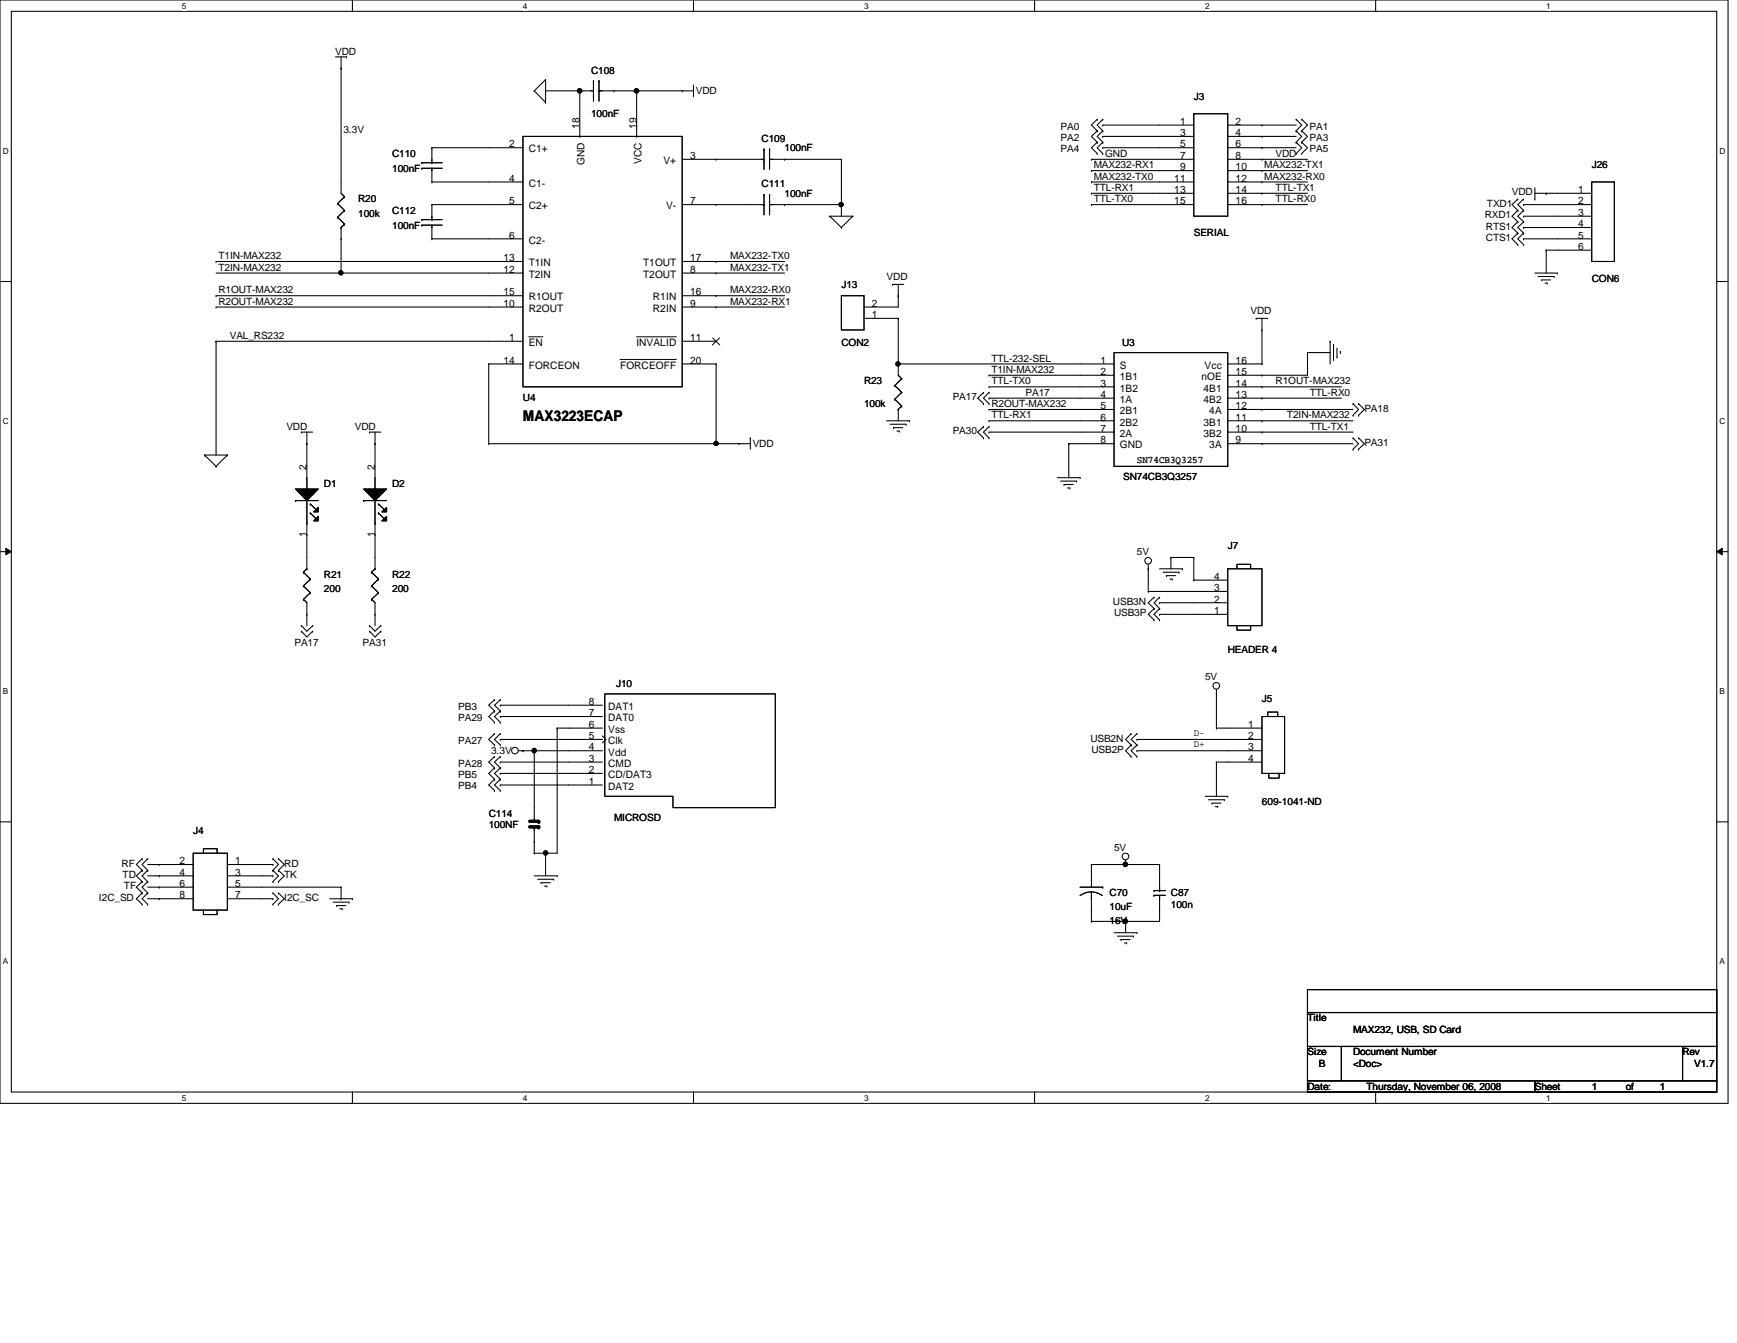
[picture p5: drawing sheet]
<svg xmlns="http://www.w3.org/2000/svg" width="279mm" height="216mm" viewBox="0 0 279 216" stroke-linecap="round" stroke-linejoin="round" font-family="sans-serif">
<path d="M0 0h278v177.4h-278zM1.8 1.8h274.3v173.8h-274.3z" fill="none" stroke="#000" stroke-width=".17"/>
<g fill="#fff">
<path d="M29.3 .2h.7v1.5h-.7z"/>
<path d="M29.3 175.8h.7v1.4h-.7z"/>
</g>
<path d="M56.7 0v1.8M56.7 175.6v1.8" fill="none" stroke="#000" stroke-width=".17"/>
<g fill="#fff">
<path d="M84.1 .2h.7v1.5h-.7z"/>
<path d="M84.1 175.8h.7v1.4h-.7z"/>
</g>
<path d="M111.5 0v1.8M111.5 175.6v1.8" fill="none" stroke="#000" stroke-width=".17"/>
<g fill="#fff">
<path d="M139 .2h.7v1.5h-.7z"/>
<path d="M139 175.8h.7v1.4h-.7z"/>
</g>
<path d="M166.4 0v1.8M166.4 175.6v1.8" fill="none" stroke="#000" stroke-width=".17"/>
<g fill="#fff">
<path d="M193.8 .2h.8v1.5h-.8z"/>
<path d="M193.8 175.8h.8v1.4h-.8z"/>
</g>
<path d="M221.3 0v1.8M221.3 175.6v1.8" fill="none" stroke="#000" stroke-width=".17"/>
<g fill="#fff">
<path d="M248.7 .2h.7v1.5h-.7z"/>
<path d="M248.7 175.8h.7v1.4h-.7z"/>
<path d="M.5 23.5h.9v1.5h-.9z"/>
<path d="M276.6 23.5h.9v1.5h-.9z"/>
<path d="M.5 67h.9v1.5h-.9z"/>
<path d="M276.6 67h.9v1.5h-.9z"/>
</g>
<path d="M0 45.3h1.8M276.1 45.3h1.9" fill="none" stroke="#000" stroke-width=".17"/>
<g fill="#fff">
<path d="M.5 110.4h.8v1.5h-.8z"/>
<path d="M276.6 110.4h.9v1.5h-.9z"/>
</g>
<path d="M0 88.7h1.8M276.1 88.7h1.9" fill="none" stroke="#000" stroke-width=".17"/>
<path d="M.9 88.1l.9 .6-.9 .5zM276.1 88.7l.9-.6v1.1z" fill="#000"/>
<path d="M.9 88.1l.9 .6-.9 .5zM276.1 88.7l.9-.6v1.1z" fill="none" stroke="#000" stroke-width=".16"/>
<g fill="#fff">
<path d="M.5 153.8h.8v1.5h-.8z"/>
<path d="M276.6 153.8h.8v1.5h-.8z"/>
</g>
<g fill="none" stroke="#000" stroke-width=".17">
<path d="M53.9 9.1h1.9M54.9 11h.1M54.9 9.1v22l.5 .5M55.8 9.1h.1M85.9 14.6h.1M85.9 14.6l1.9 1.9M87.8 14.6h.1M87.8 12.8h.1M87.8 16.5h.1M87.8 14.6h7.7M87.8 12.8v3.7M87.8 12.8l-1.9 1.8"/>
<path d="M93.3 14.6h.1M93.3 14.6v7.3M95.5 14.6h.1M95.5 13h.1M95.5 13v3.3M96.4 13h.1M96.4 14.6h.1M96.4 14.6h15.1M96.4 13v3.3M98.8 14.6h.1M102.4 14.6h.1M102.4 14.6v7.3"/>
<path d="M109.7 14.6h.1M111.5 13.7h.1M111.5 13.7v1.8M176.5 19.2h.1M176.5 19.2l-.9 .9 .9 .9M177.4 19.2h.1M177.4 19.2l-.9 .9 .9 .9M192 18.3h5.5v16.5h-5.5zM208.5 19.2h.1M208.5 19.2l.9 .9-.9 .9M209.4 19.2h.1M209.4 19.2l.9 .9-.9 .9"/>
<path d="M54.3 32.7h.1M54.3 34.9h.1M54.3 32.7l1.1 1.1M54.3 34.9l1.1 1.1M54.9 38.4h.1M54.9 36.6h.1M54.9 36.6v7.3M55.4 31.6h.1M55.4 33.8h.1M55.4 36h.1M55.4 31.6l-1.1 1.1M55.4 33.8l-1.1 1.1"/>
<path d="M55.4 36l-.5 .6M67.9 26.2h.1M67.9 27.1h.1M67.9 35.3h.1M67.9 36.2h.1M67.9 26.2h3.2M67.9 27.1h3.2M67.9 35.3h3.2M67.9 36.2h3.2M69.5 38.4h.1M69.5 23.7h.1M69.5 29.3h.1"/>
<path d="M69.5 32.9h.1M69.5 27.1h.1M69.5 26.2h.1M69.5 36.2h.1M69.5 35.3h.1M69.5 32.9h14.6M69.5 38.4h14.6M69.5 23.7h14.6M69.5 29.3h14.6M69.5 23.7v2.5M69.5 27.1v2.2M69.5 32.9v2.4"/>
<path d="M69.5 36.2v2.2M84.1 21.9h25.6v40.3h-25.6zM93.3 21.9h.1M102.4 21.9h.1M109.7 25.6h13.2M109.7 32.9h13.2M115.2 25.6h.1M115.2 32.9h.1M122.9 32.9h.1M122.9 31.3h.1M122.9 25.6h.1M122.9 24h.1"/>
<path d="M122.9 24v3.2M122.9 31.3v3.2M123.8 31.3h.1M123.8 32.9h.1M123.8 24h.1M123.8 25.6h.1M123.8 25.6h11.5M123.8 32.9h11.5M123.8 24v3.2M123.8 31.3v3.2M126.2 25.6h.1M126.2 32.9h.1"/>
<path d="M133.5 34.8h.1M133.5 34.8h3.7M133.5 34.8l1.8 1.8M135.3 32.9h.1M135.3 25.6h.1M135.3 36.6h.1M135.3 25.6v9.2M137.2 34.8h.1M137.2 34.8l-1.9 1.8M175.6 25.6h.1M175.6 29.3h.1M175.6 27.4h.1"/>
<path d="M175.6 32.9h.1M175.6 31.1h.1M175.6 25.6h16.4M175.6 32.9h16.4M175.6 29.3h16.4M175.6 27.4h16.4M175.6 31.1h16.4M176.5 21h.1M176.5 22.9h.1M176.5 24.7h.1M176.5 21l-.9 .9 .9 1M176.5 22.9l-.9 .8 .9 1"/>
<path d="M177.4 20.1h.1M177.4 21.9h.1M177.4 23.7h.1M177.4 21h.1M177.4 22.9h.1M177.4 24.7h.1M177.4 23.7h14.6M177.4 20.1h14.6M177.4 21.9h14.6M177.4 21l-.9 .9 .9 1M177.4 22.9l-.9 .8 .9 1M197.5 25.6h12.8"/>
<path d="M197.5 32.9h12.8M197.5 23.7h11M197.5 29.3h12.8M197.5 20.1h11M197.5 21.9h11M197.5 27.4h12.8M197.5 31.1h12.8M203 20.1h.1M203 21.9h.1M203 23.7h.1M203 25.6h.1M203 29.3h.1"/>
<path d="M203 27.4h.1M203 32.9h.1M203 31.1h.1M208.5 21h.1M208.5 22.9h.1M208.5 24.7h.1M208.5 21l.9 .9-.9 1M208.5 22.9l.9 .8-.9 1M209.4 21h.1M209.4 22.9h.1M209.4 24.7h.1M209.4 21l.9 .9-.9 1"/>
<path d="M209.4 22.9l.9 .8-.9 1M244.1 33.8h.1M244.1 35.6h.1M244.1 32h.1M244.1 39.3h.1M244.1 37.5h.1M244.1 33.8l-.9 1 .9 .8M244.1 32l-.9 .9 .9 .9M244.1 37.5l-.9 .9 .9 .9M244.1 35.6l-.9 1 .9 .9M245.1 32.9h.1M245.1 34.8h.1"/>
<path d="M245.1 36.6h.1M245.1 38.4h.1M245.1 33.8h.1M245.1 35.6h.1M245.1 32h.1M245.1 39.3h.1M245.1 37.5h.1M245.1 32.9h10.9M245.1 38.4h10.9M245.1 34.8h10.9M245.1 36.6h10.9M245.1 33.8l-1 1 1 .8"/>
<path d="M245.1 32l-1 .9 1 .9M245.1 37.5l-1 .9 1 .9M245.1 35.6l-1 1 1 .9M246.9 32h.1M246.9 31.1h9.1M246.9 30.2v1.8M248.7 31.1h.1M256 29.3h3.7v12.7h-3.7zM34.8 54.9h.1M34.8 47.5h.1M34.8 49.4h.1M34.8 42h.1"/>
<path d="M34.8 47.5h49.3M34.8 42h49.3M34.8 43.9h49.3M34.8 49.4h49.3M34.8 54.9h49.3M34.8 54.9v18.3M54.9 43.9h.1M78.6 58.5h.1M78.6 58.5v12.8M78.6 58.5h5.5M109.7 47.5h16.5M109.7 42h16.5"/>
<path d="M109.7 43.9h16.5M109.7 49.4h16.5M109.7 54.9h5.5M109.7 58.5h5.5M115.2 47.5h.1M115.2 42h.1M115.2 43.9h.1M115.2 58.5h.1M115.2 49.4h.1M115.2 58.5v12.8M135.3 47.5h3.7v5.5h-3.7zM139 51.2h5.5"/>
<path d="M143.6 45.7h.1M143.6 45.7h1.8M144.5 58.5h.1M144.5 47.5h.1M144.5 51.2h.1M144.5 45.7v3.7h-5.5M144.5 58.5h34.7M144.5 51.2v9.1l.5 .6M179.2 56.7h18.3v18.3h-18.3zM197.5 58.5h5.5M202.1 51.2h.1M202.1 51.2h1.8"/>
<path d="M203 58.5h.1M203 53h.1M203 51.2v7.3M210.3 56.7h.1M210.3 56.7v3.6h-12.8M210.3 56.7h3.7M214 54.9h.1M214 54.9v3.6M214.5 55.4h.1M214.5 55.4v2.6M215.1 57.4h.1M215.1 56v1.4"/>
<path d="M215.6 56.5h.1M215.6 56.5v.4M246.9 43.9h3.6M247.4 44.4h2.6M248 45h.1M248 45h1.4M248.5 45.5h.4M248.7 40.2h.1M248.7 40.2v3.7M248.7 40.2h7.3M248.9 45.5h.1M250 44.4h.1"/>
<path d="M250.5 43.9h.1M32.9 73.2h.1M32.9 73.2h3.7M32.9 73.2l1.9 1.8M34.8 75h.1M36.6 73.2h.1M36.6 73.2l-1.8 1.8M47.5 78.6h3.7l-1.8 1.9zM48.5 69.5h.1M48.5 69.5h1.8M49.4 71.3h.1M49.4 78.6h.1"/>
<path d="M49.4 69.5v9.1M58.5 78.6h3.7l-1.9 1.9zM59.4 69.5h.1M59.4 69.5h1.9M60.3 71.3h.1M60.3 78.6h.1M60.3 69.5v9.1M78.6 71.3h.1M78.6 71.3h42.1M115.2 71.3h.1M118.9 71.3h.1M120.7 70.4h.1"/>
<path d="M120.7 70.4v1.8M142.6 67.6h3.7M143.2 68.2h2.6M143.7 68.7h.1M143.7 68.7h1.5M143.9 62h.1M143.9 64.2h.1M143.9 62l1.1 1.1M143.9 64.2l1.1 1.1M144.3 69.3h.4M144.5 65.8h.1M144.5 65.8v1.8"/>
<path d="M144.7 69.3h.1M145 60.9h.1M145 63.1h.1M145 65.3h.1M145 60.9l-1.1 1.1M145 63.1l-1.1 1.1M145 65.3l-.5 .5M145.8 68.2h.1M146.3 67.6h.1M158.2 68.6h.1M158.2 70.4h.1M158.2 63.1h.1"/>
<path d="M158.2 64.9h.1M158.2 68.6l-.9 .9 .9 .9M158.2 63.1l-.9 .9 .9 .9M159.1 69.5h.1M159.1 65.8h.1M159.1 67.6h.1M159.1 60.3h.1M159.1 64h.1M159.1 62.2h.1M159.1 68.6h.1M159.1 70.4h.1M159.1 63.1h.1"/>
<path d="M159.1 64.9h.1M159.1 60.3h20.1M159.1 65.8h20.1M159.1 62.2h20.1M159.1 64h20.1M159.1 69.5h20.1M159.1 67.6h20.1M159.1 68.6l-.9 .9 .9 .9M159.1 63.1l-.9 .9 .9 .9M170.1 76.8h3.6M170.6 77.3h2.6M171.2 77.9h.1"/>
<path d="M171.2 77.9h1.4M171.7 78.4h.4M171.9 71.3h.1M171.9 71.3h7.3M171.9 71.3v5.5M172.1 78.4h.1M173.2 77.3h.1M173.7 76.8h.1M197.5 71.3h20.1M197.5 65.8h20.1M197.5 62.2h18.3M197.5 64h18.3"/>
<path d="M197.5 69.5h20.1M197.5 67.6h20.1M203 60.3h.1M203 65.8h.1M203 62.2h.1M203 64h.1M203 71.3h.1M203 69.5h.1M203 67.6h.1M217.6 66.8h.1M217.6 64.9h.1M217.6 72.2h.1"/>
<path d="M217.6 70.4h.1M217.6 64.9l.9 .9-.9 1M217.6 70.4l.9 .9-.9 .9M218.5 66.8h.1M218.5 64.9h.1M218.5 72.2h.1M218.5 70.4h.1M218.5 64.9l1 .9-1 1M218.5 70.4l1 .9-1 .9M47.5 80.5h.1M47.5 80.5h3.7M48.8 96.4h.1"/>
<path d="M48.8 94.2h.1M48.8 92h.1M48.8 96.4l.6 .5v3.7M48.8 94.2l1.1 1.1M48.8 92l1.1 1.1M49.4 85.9h.1M49.4 98.8h.1M49.4 91.4h.1M49.4 84.1h.1M49.4 80.5v10.9M49.4 91.4l-.6 .6M49.9 95.3h.1"/>
<path d="M49.9 93.1h.1M49.9 81h.1M49.9 82.5h.1M49.9 95.3l-1.1 1.1M49.9 93.1l-1.1 1.1M49.9 81l.9 .9M49.9 82.5l.9 .9M50.5 83.7l.7-.7v.7zM51.2 81.6v.7h-.7zM58.5 80.5h.1M58.5 80.5h3.7M59.8 96.4h.1"/>
<path d="M59.8 94.2h.1M59.8 92h.1M59.8 96.4l.5 .5v3.7M59.8 94.2l1.1 1.1M59.8 92l1.1 1.1M60.3 85.9h.1M60.3 98.8h.1M60.3 91.4h.1M60.3 84.1h.1M60.3 80.5v10.9M60.3 91.4l-.5 .6M60.9 95.3h.1"/>
<path d="M60.9 93.1h.1M60.9 81h.1M60.9 82.5h.1M60.9 95.3l-1.1 1.1M60.9 93.1l-1.1 1.1M60.9 81l.9 .9M60.9 82.5l.9 .9M61.4 82.3l.8-.7v.7zM61.4 83.7l.8-.7v.7zM184.7 91.4h.1M184.7 95.1h.1M184.7 90.7v4.4"/>
<path d="M184.7 95.1h12.8M185.6 96h.1M185.6 97.8h.1M185.6 99.7h.1M185.6 96l-.9 .9 .9 .9M185.6 97.8l-.9 1 .9 .9M186.5 98.8h.1M186.5 96.9h.1M186.5 96h.1M186.5 97.8h.1M186.5 99.7h.1M186.5 98.8h11"/>
<path d="M186.5 96.9h11M186.5 91.4h3.7M186.5 96l-.9 .9 .9 .9M186.5 97.8l-.9 1 .9 .9M187.1 92h2.6M187.6 92.5h.1M187.6 92.5h1.5M188.2 93.1h.4M188.3 89.6h.1M188.3 89.6v1.8M188.3 89.6h3.7M188.6 93.1h.1"/>
<path d="M189.7 92h.1M190.2 91.4h.1M192 89.6h.1M192 93.3h.1M192 89.6v3.7M192 93.3h5.5M197.5 91.4h5.5v9.2h-5.5zM199 91.4v-.7h2.2v.7M48.5 101.5h.1M48.5 100.6h.1M48.5 101.5l.9 .9 .9-.9M48.5 100.6l.9 .9 .9-.9"/>
<path d="M50.3 101.5h.1M50.3 100.6h.1M59.4 101.5h.1M59.4 100.6h.1M59.4 101.5l.9 .9 1-.9M59.4 100.6l.9 .9 1-.9M61.3 101.5h.1M61.3 100.6h.1M79.5 112.5h.1M79.5 114.3h.1M79.5 116.1h.1M79.5 117.9h.1"/>
<path d="M79.5 119.8h.1M79.5 112.5l-.9 .9 .9 .9M79.5 114.3l-.9 .9 .9 .9M79.5 117.9l-.9 1 .9 .9M80.5 113.4h.1M80.5 115.2h.1M80.5 118.9h.1M80.5 112.5h.1M80.5 114.3h.1M80.5 116.1h.1M80.5 117.9h.1M80.5 119.8h.1"/>
<path d="M80.5 113.4h16.4M80.5 115.2h16.4M80.5 118.9h16.4M80.5 112.5l-1 .9 1 .9M80.5 114.3l-1 .9 1 .9M80.5 117.9l-1 1 1 .9M89.6 117.1h.1M89.6 117.1h7.3M89.6 117.1v20.1h-3.7M96.9 118.3l.6 .6-.6 .5M97.3 111.5h27.4v18.3h-16.5v-1.8h-10.9zM181.9 117.9h.1"/>
<path d="M181.9 119.8h.1M181.9 117.9l-.8 1 .8 .9M181.9 119.8l-.8 .9 .8 .9M182.9 118.9h.1M182.9 117.9h.1M182.9 119.8h.1M182.9 118.9h20.1M182.9 117.9l-1 1 1 .9M182.9 119.8l-1 .9 1 .9M195.7 117.1h.1M195.7 111.5h.1M195.7 117.1h7.3"/>
<path d="M195.7 110.8v6.3M199 100.6v.7h2.2v-.7M203 115.2h3.6v9.1h-3.6zM203.9 115.2v-.7h1.6v.7M0 132.1h1.8M22.9 138h.1M22.9 139.9h.1M22.9 138l-1 1 1 .9M22.9 139.9l-1 .9 1 .9M23.7 138h.1M23.7 139.9h.1M23.7 139h7.4"/>
<path d="M23.7 138l-.8 1 .8 .9M23.7 139.9l-.8 .9 .8 .9M25.6 139h.1M31.1 137.2h5.5v9.1h-5.5zM32.7 137.2v-.8h2.2v.8M36.6 139h7.3M43.9 139h.1M43.9 139.9h.1M43.9 138h.1M43.9 139.9l.9 .9-.9 .9M43.9 138l.9 1-.9 .9M44.8 139.9h.1"/>
<path d="M44.8 138h.1M44.8 139.9l.9 .9-.9 .9M44.8 138l.9 1-.9 .9M79.5 125.3h.1M79.5 127.1h.1M79.5 123.4h.1M79.5 121.6h.1M79.5 125.3l-.9 .9 .9 .9M79.5 123.4l-.9 .9 .9 1M79.5 121.6l-.9 .9 .9 .9M80.5 126.2h.1M80.5 124.3h.1"/>
<path d="M80.5 122.5h.1M80.5 125.3h.1M80.5 127.1h.1M80.5 123.4h.1M80.5 121.6h.1M80.5 126.2h16.4M80.5 124.3h16.4M80.5 122.5h16.4M80.5 125.3l-1 .9 1 .9M80.5 123.4l-1 .9 1 1M80.5 121.6l-1 .9 1 .9M83.4 120.7h13.5"/>
<path d="M84.1 120.7h.1M85.9 120.7h.1M85.9 135.3h.1M85.9 137.2h.1M85.9 132h.1M85.9 132.9h.1M85.9 120.7v11.3M85.9 132.9v4.3M87.8 137.2h.1M87.8 137.2v3.6M175.6 139h.1M175.6 139v3.6"/>
<path d="M175.6 139h10.9M181.1 139h.1M181.1 138.3v.7M181.9 121.6h.1M182.9 120.7h.1M182.9 121.6h.1M182.9 120.7h20.1M186.5 139h.1M186.5 139v4.2M193.8 128h3.7M194.4 128.6h2.5M194.9 129.1h.1"/>
<path d="M194.9 129.1h1.5M195.5 129.7h.4M195.7 122.5h.1M195.7 122.5h7.3M195.7 122.5v5.5M195.9 129.7h.1M196.9 128.6h.1M197.5 128h.1M204.1 124.3v.8h1.6v-.8M276.1 132.1h1.9M22.9 141.7h.1M22.9 143.6h.1"/>
<path d="M22.9 145.4h.1M22.9 141.7l-1 .9 1 1M22.9 143.6l-1 .9 1 .9M23.7 141.7h.1M23.7 143.6h.1M23.7 145.4h.1M23.7 140.8h7.4M23.7 142.6h7.4M23.7 144.5h7.4M23.7 141.7l-.8 .9 .8 1M23.7 143.6l-.8 .9 .8 .9M25.6 140.8h.1"/>
<path d="M25.6 142.6h.1M25.6 144.5h.1M32.7 146.3v.7h2.2v-.7M36.6 140.8h7.3M36.6 142.6h18.3M36.6 144.5h7.3M43.9 140.8h.1M43.9 144.5h.1M43.9 145.4h.1M43.9 143.6h.1M43.9 141.7h.1M43.9 143.6l.9 .9-.9 .9"/>
<path d="M44.8 145.4h.1M44.8 143.6h.1M44.8 141.7h.1M44.8 143.6l.9 .9-.9 .9M53 144.5h3.7M53.6 145h2.5M54.1 145.6h.1M54.1 145.6h1.5M54.7 146.1h.3M54.9 142.6h.1M54.9 144.5h.1M54.9 142.6v1.9"/>
<path d="M55 146.1h.1M56.1 145h.1M56.7 144.5h.1M85.9 140.8h3.7M86.5 141.4h2.6M87 141.9h.1M87 141.9h1.5M87.6 142.5h.4M88 142.5h.1M89.1 141.4h.1M89.6 140.8h.1M173.7 144a2.96 2.96 0 0 1 3.6 0"/>
<path d="M173.7 142.6h3.7M175.6 146.3h.1M175.6 148.1h.1M175.6 144.5h.1M175.6 143.4v4.7M177.4 142.6h.1M179.2 149.9h3.7M179.7 150.5h2.6M180.3 151h.1M180.3 151h1.5M180.8 151.6h.4M181.1 148.1h.1"/>
<path d="M181.1 148.1v1.8M181.2 151.6h.1M182.3 150.5h.1M182.9 149.9h.1M185.6 143.2h.1M185.6 143.9h.1M185.6 143.2h1.9M185.6 143.9h1.9M186.5 146.3h.1M186.5 144.5h.1M186.5 143.2h.1M186.5 143.9v4.2h-10.9"/>
<path d="M210.3 159.1h65.8v3.7h-65.8zM210.3 162.8h65.8v5.4h-65.8zM210.3 168.2h5.5v5.5h-5.5zM210.3 173.7h36.6v1.9h-36.6zM215.8 168.2h54.8v5.5h-54.8zM246.9 173.7h29.2v1.9h-29.2zM270.6 168.2h5.5v5.5h-5.5z"/>
<circle cx="93.2" cy="14.6" r=".36"/>
<circle cx="102.4" cy="14.6" r=".36"/>
<circle cx="135.3" cy="32.9" r=".34"/>
<circle cx="54.8" cy="43.9" r=".34"/>
<circle cx="144.4" cy="58.5" r=".34"/>
<circle cx="115.2" cy="71.3" r=".34"/>
<circle cx="184.7" cy="90.1" r=".54"/>
<circle cx="195.6" cy="110.3" r=".54"/>
<circle cx="82.8" cy="120.7" r=".54"/>
<circle cx="85.9" cy="120.7" r=".35"/>
<circle cx="87.8" cy="137.1" r=".34"/>
<circle cx="181" cy="139" r=".35"/>
<circle cx="181" cy="137.7" r=".54"/>
<circle cx="181" cy="148.1" r=".35"/>
</g>
<g fill="#000">
<path d="M47.5 78.6h3.7l-1.8 1.9zM58.5 78.6h3.7l-1.9 1.9zM51.2 81.6v.7h-.7zM50.5 83.7l.7-.7v.7zM61.4 82.3l.8-.7v.7zM61.4 83.7l.8-.7v.7z"/>
<circle cx="93.2" cy="14.6" r=".36"/>
<circle cx="102.4" cy="14.6" r=".36"/>
<circle cx="135.3" cy="32.9" r=".34"/>
<circle cx="54.8" cy="43.9" r=".34"/>
<circle cx="144.4" cy="58.5" r=".34"/>
<circle cx="115.2" cy="71.3" r=".34"/>
<circle cx="85.9" cy="120.7" r=".35"/>
<circle cx="87.8" cy="137.1" r=".34"/>
<circle cx="181" cy="139" r=".35"/>
<circle cx="181" cy="148.1" r=".35"/>
</g>
<path d="M85.2 132h1.5M85.2 132.9h1.5" fill="none" stroke="#000" stroke-width=".51"/>
<g fill="#000">
<circle cx="86.7" cy="132" r=".25"/>
<circle cx="86.7" cy="132.9" r=".25"/>
</g>
<path d="M85 54.1h2.3M99.7 57.8h9.1M102.4 54.1h6.4M114.6 54.3l1.2 1.2M115.7 54.3l-1.1 1.2" fill="none" stroke="#000" stroke-width=".16"/>
<text font-size="2.4" x="84.1" y="67.6">MAX3223ECAP</text>
<g font-size="1.7">
<text x="81.9" y="23.7">2</text>
<text x="93.2" y="20.7" transform="rotate(-90 93.2 20.7)">18</text>
<text x="102.4" y="20.7" transform="rotate(-90 102.4 20.7)">19</text>
<text x="189.8" y="20.1">1</text>
<text x="189.8" y="21.9">3</text>
<text x="189.8" y="23.7">5</text>
<text x="198.8" y="20.1">2</text>
<text x="198.8" y="21.9">4</text>
<text x="198.8" y="23.7">6</text>
<text x="81.9" y="29.2">4</text>
<text x="85" y="24.5">C1+</text>
<text x="94" y="26.5" transform="rotate(-90 94 26.5)">GND</text>
<text x="103.2" y="26.3" transform="rotate(-90 103.2 26.3)">VCC</text>
<text x="106.7" y="26.4">V+</text>
<text x="111" y="25.6">3</text>
<text x="188.9" y="29.2">11</text>
<text x="189.8" y="25.6">7</text>
<text x="189.8" y="27.4">9</text>
<text x="198.8" y="25.6">8</text>
<text x="198.8" y="27.4">10</text>
<text x="198.8" y="29.2">12</text>
<text x="81.9" y="32.9">5</text>
<text x="85" y="30">C1-</text>
<text x="85" y="33.7">C2+</text>
<text x="107.1" y="33.7">V-</text>
<text x="111" y="32.9">7</text>
<text x="188.9" y="31">13</text>
<text x="188.9" y="32.9">15</text>
<text x="198.8" y="31">14</text>
<text x="198.8" y="32.9">16</text>
<text x="253.8" y="31">1</text>
<text x="253.8" y="32.9">2</text>
<text x="253.8" y="34.7">3</text>
<text x="81" y="42">13</text>
<text x="81.9" y="38.4">6</text>
<text x="85" y="39.2">C2-</text>
<text x="111" y="42">17</text>
<text x="253.8" y="36.5">4</text>
<text x="253.8" y="38.4">5</text>
<text x="253.8" y="40.2">6</text>
<text x="81" y="47.5">15</text>
<text x="81" y="43.9">12</text>
<text x="85" y="42.8">T1IN</text>
<text x="85" y="44.7">T2IN</text>
<text x="103.5" y="42.8">T1OUT</text>
<text x="103.5" y="44.7">T2OUT</text>
<text x="111" y="47.5">16</text>
<text x="111" y="43.9">8</text>
<text x="81" y="49.3">10</text>
<text x="85" y="48.3">R1OUT</text>
<text x="85" y="50.1">R2OUT</text>
<text x="105" y="48.3">R1IN</text>
<text x="105" y="50.1">R2IN</text>
<text x="111" y="49.3">9</text>
<text x="140.3" y="51.1">1</text>
<text x="140.3" y="49.3">2</text>
<text x="81" y="58.5">14</text>
<text x="81.9" y="54.8">1</text>
<text x="85" y="55.6">EN</text>
<text x="85" y="59.3">FORCEON</text>
<text x="99.7" y="59.3">FORCEOFF</text>
<text x="102.4" y="55.6">INVALID</text>
<text x="111" y="58.5">20</text>
<text x="111" y="54.8">11</text>
<text x="177" y="58.5">1</text>
<text x="180.1" y="59.3">S</text>
<text x="193.8" y="59.3">Vcc</text>
<text x="198.8" y="58.5">16</text>
<text x="177" y="60.3">2</text>
<text x="177" y="62.1">3</text>
<text x="177" y="64">4</text>
<text x="177" y="65.8">5</text>
<text x="180.1" y="61.1">1B1</text>
<text x="180.1" y="62.9">1B2</text>
<text x="180.1" y="64.8">1A</text>
<text x="193.3" y="61.1">nOE</text>
<text x="193.6" y="62.9">4B1</text>
<text x="193.6" y="64.8">4B2</text>
<text x="198.8" y="60.3">15</text>
<text x="198.8" y="62.1">14</text>
<text x="198.8" y="64">13</text>
<text x="198.8" y="65.8">12</text>
<text x="177" y="67.6">6</text>
<text x="177" y="69.4">7</text>
<text x="177" y="71.3">8</text>
<text x="180.1" y="66.6">2B1</text>
<text x="180.1" y="68.4">2B2</text>
<text x="180.1" y="70.2">2A</text>
<text x="193.6" y="68.4">3B1</text>
<text x="193.6" y="70.2">3B2</text>
<text x="194.5" y="66.6">4A</text>
<text x="198.8" y="67.6">11</text>
<text x="198.8" y="69.4">10</text>
<text x="198.8" y="71.3">9</text>
<text x="49.3" y="75.5" transform="rotate(-90 49.3 75.5)">2</text>
<text x="60.3" y="75.5" transform="rotate(-90 60.3 75.5)">2</text>
<text x="180.1" y="72.1">GND</text>
<text x="194.5" y="72.1">3A</text>
<text x="49.3" y="86.3" transform="rotate(-90 49.3 86.3)">1</text>
<text x="60.3" y="86.3" transform="rotate(-90 60.3 86.3)">1</text>
<text x="195.3" y="95">3</text>
<text x="195.3" y="93.2">4</text>
<text x="195.3" y="98.7">1</text>
<text x="195.3" y="96.9">2</text>
<text x="94.7" y="113.3">8</text>
<text x="94.7" y="118.8">5</text>
<text x="94.7" y="117">6</text>
<text x="94.7" y="115.1">7</text>
<text x="97.8" y="119.6">Clk</text>
<text x="97.8" y="117.8">Vss</text>
<text x="97.8" y="116">DAT0</text>
<text x="97.8" y="114.1">DAT1</text>
<text x="200.8" y="117">1</text>
<text x="200.8" y="118.8">2</text>
<text x="94.7" y="124.3">2</text>
<text x="94.7" y="122.5">3</text>
<text x="94.7" y="120.6">4</text>
<text x="97.8" y="125.1">CD/DAT3</text>
<text x="97.8" y="123.3">CMD</text>
<text x="97.8" y="121.5">Vdd</text>
<text x="200.8" y="120.6">3</text>
<text x="200.8" y="122.5">4</text>
<text x="94.7" y="126.2">1</text>
<text x="97.8" y="127">DAT2</text>
<text x="28.9" y="138.9">2</text>
<text x="28.9" y="140.8">4</text>
<text x="28.9" y="142.6">6</text>
<text x="37.8" y="138.9">1</text>
<text x="37.8" y="140.8">3</text>
<text x="37.8" y="142.6">5</text>
<text x="28.9" y="144.4">8</text>
<text x="37.8" y="144.4">7</text>
</g>
<g font-size="1.6">
<text x="53.9" y="8.8">VDD</text>
<text x="95.1" y="11.9">C108</text>
<text x="111.9" y="15.2">VDD</text>
<text x="192" y="16">J3</text>
<text x="55.2" y="21.4">3.3V</text>
<text x="95.1" y="18.8">100nF</text>
<text x="122.5" y="22.8">C109</text>
<text x="170.6" y="20.8">PA0</text>
<text x="170.6" y="22.6">PA2</text>
<text x="210.7" y="20.8">PA1</text>
<text x="210.7" y="22.6">PA3</text>
<text x="63.1" y="25.2">C110</text>
<text x="63.1" y="27.6">100nF</text>
<text x="126.2" y="24.3">100nF</text>
<text x="170.6" y="24.5">PA4</text>
<text x="175.9" y="28.9">MAX232-TX0</text>
<text x="175.9" y="27.1">MAX232-RX1</text>
<text x="177.8" y="25.2">GND</text>
<text x="203.4" y="28.9">MAX232-RX0</text>
<text x="203.4" y="27.1">MAX232-TX1</text>
<text x="205.2" y="25.2">VDD</text>
<text x="210.7" y="24.5">PA5</text>
<text x="256" y="27.1">J26</text>
<text x="57.6" y="32.5">R20</text>
<text x="57.6" y="34.9">100k</text>
<text x="63.1" y="34.3">C112</text>
<text x="122.5" y="30.1">C111</text>
<text x="126.2" y="31.6">100nF</text>
<text x="175.9" y="32.5">TTL-TX0</text>
<text x="175.9" y="30.7">TTL-RX1</text>
<text x="205.2" y="32.5">TTL-RX0</text>
<text x="205.2" y="30.7">TTL-TX1</text>
<text x="238.8" y="35.1">RXD1</text>
<text x="239.2" y="33.2">TXD1</text>
<text x="243.2" y="31.4">VDD</text>
<text x="35.1" y="41.7">T1IN-MAX232</text>
<text x="63.1" y="36.7">100nF</text>
<text x="117.4" y="41.7">MAX232-TX0</text>
<text x="192" y="38">SERIAL</text>
<text x="239" y="38.7">CTS1</text>
<text x="239" y="36.9">RTS1</text>
<text x="35.1" y="47.2">R1OUT-MAX232</text>
<text x="35.1" y="43.5">T2IN-MAX232</text>
<text x="117.4" y="47.2">MAX232-RX0</text>
<text x="117.4" y="43.5">MAX232-TX1</text>
<text x="135.3" y="46.2">J13</text>
<text x="142.6" y="45">VDD</text>
<text x="256" y="45.3">CON6</text>
<text x="35.1" y="49">R2OUT-MAX232</text>
<text x="117.4" y="49">MAX232-RX1</text>
<text x="201.2" y="50.5">VDD</text>
<text x="37" y="54.5">VAL_RS232</text>
<text x="135.3" y="55.6">CON2</text>
<text x="159.5" y="58.1">TTL-232-SEL</text>
<text x="159.5" y="59.9">T1IN-MAX232</text>
<text x="180.5" y="55.6">U3</text>
<text x="84.1" y="64.5">U4</text>
<text x="139" y="61.8">R23</text>
<text x="139" y="65.4">100k</text>
<text x="153.2" y="64.3">PA17</text>
<text x="159.5" y="65.4">R2OUT-MAX232</text>
<text x="159.5" y="61.8">TTL-TX0</text>
<text x="165" y="63.6">PA17</text>
<text x="205.2" y="61.8">R1OUT-MAX232</text>
<text x="210.7" y="63.6">TTL-RX0</text>
<text x="46.1" y="69.1">VDD</text>
<text x="57.1" y="69.1">VDD</text>
<text x="121.1" y="71.8">VDD</text>
<text x="153.2" y="69.8">PA30</text>
<text x="159.5" y="67.3">TTL-RX1</text>
<text x="207" y="67.3">T2IN-MAX232</text>
<text x="210.7" y="69.1">TTL-TX1</text>
<text x="219.5" y="66.2">PA18</text>
<text x="219.5" y="71.7">PA31</text>
<text x="180.7" y="77.1">SN74CB3Q3257</text>
<text x="182.9" y="74.4">SN74CB3Q3257</text>
<text x="52.1" y="78.2">D1</text>
<text x="63.1" y="78.2">D2</text>
<text x="182.9" y="89.2">5V</text>
<text x="197.5" y="88.3">J7</text>
<text x="52.1" y="92.9">R21</text>
<text x="52.1" y="95.2">200</text>
<text x="63.1" y="92.9">R22</text>
<text x="63.1" y="95.2">200</text>
<text x="179" y="97.2">USB3N</text>
<text x="179.2" y="99.1">USB3P</text>
<text x="47.4" y="103.8">PA17</text>
<text x="58.3" y="103.8">PA31</text>
<text x="197.5" y="104.9">HEADER 4</text>
<text x="99.1" y="110.4">J10</text>
<text x="193.8" y="109.3">5V</text>
<text x="203" y="112.8">J5</text>
<text x="73.7" y="114.1">PB3</text>
<text x="73.7" y="115.9">PA29</text>
<text x="73.7" y="119.6">PA27</text>
<text x="175.4" y="119.2">USB2N</text>
<text x="192" y="118.3">D-</text>
<text x="73.7" y="125.1">PB5</text>
<text x="73.7" y="123.2">PA28</text>
<text x="79" y="121.2">3.3V</text>
<text x="175.6" y="121">USB2P</text>
<text x="192" y="120.1">D+</text>
<text x="73.7" y="126.9">PB4</text>
<text x="78.6" y="131.3">C114</text>
<text x="98.8" y="132">MICROSD</text>
<text x="203" y="129.5">609-1041-ND</text>
<text x="31.1" y="134">J4</text>
<text x="78.6" y="133.1">100NF</text>
<text x="179.2" y="136.8">5V</text>
<text x="19.6" y="139.3">RF</text>
<text x="19.7" y="141.1">TD</text>
<text x="19.9" y="143">TF</text>
<text x="45.7" y="141.1">TK</text>
<text x="45.7" y="139.3">RD</text>
<text x="15.9" y="144.8">I2C_SD</text>
<text x="45.7" y="144.8">I2C_SC</text>
<text x="178.5" y="144.1">C70</text>
<text x="178.5" y="146.3">10uF</text>
<text x="178.5" y="148.5">16V</text>
<text x="188.3" y="144.1">C87</text>
<text x="188.3" y="145.9">100n</text>
<text x="210.3" y="164.2">Title</text>
<text x="217.6" y="166">MAX232, USB, SD Card</text>
<text x="210.3" y="169.7">Size</text>
<text x="212.1" y="171.5">B</text>
<text x="217.6" y="169.7">Document Number</text>
<text x="217.6" y="171.5">&lt;Doc&gt;</text>
<text x="270.6" y="169.7">Rev</text>
<text x="272.5" y="171.5">V1.7</text>
<text x="210.3" y="175.2">Date:</text>
<text x="219.8" y="175.2">Thursday, November 06, 2008</text>
<text x="246.9" y="175.2">Sheet</text>
<text x="256" y="175.2">1</text>
<text x="261.5" y="175.2">of</text>
<text x="267" y="175.2">1</text>
</g>
<g font-size="1.3">
<text x="29.3" y="1.4">5</text>
<text x="84.1" y="1.4">4</text>
<text x="139" y="1.4">3</text>
<text x="193.8" y="1.4">2</text>
<text x="248.7" y="1.4">1</text>
<text x=".5" y="24.7">D</text>
<text x="276.6" y="24.7">D</text>
<text x=".5" y="68.2">C</text>
<text x="276.6" y="68.2">C</text>
<text x=".5" y="111.6">B</text>
<text x="276.6" y="111.6">B</text>
<text x=".5" y="155">A</text>
<text x="276.6" y="155">A</text>
<text x="29.3" y="177">5</text>
<text x="84.1" y="177">4</text>
<text x="139" y="177">3</text>
<text x="193.8" y="177">2</text>
<text x="248.7" y="177">1</text>
</g>
</svg>
